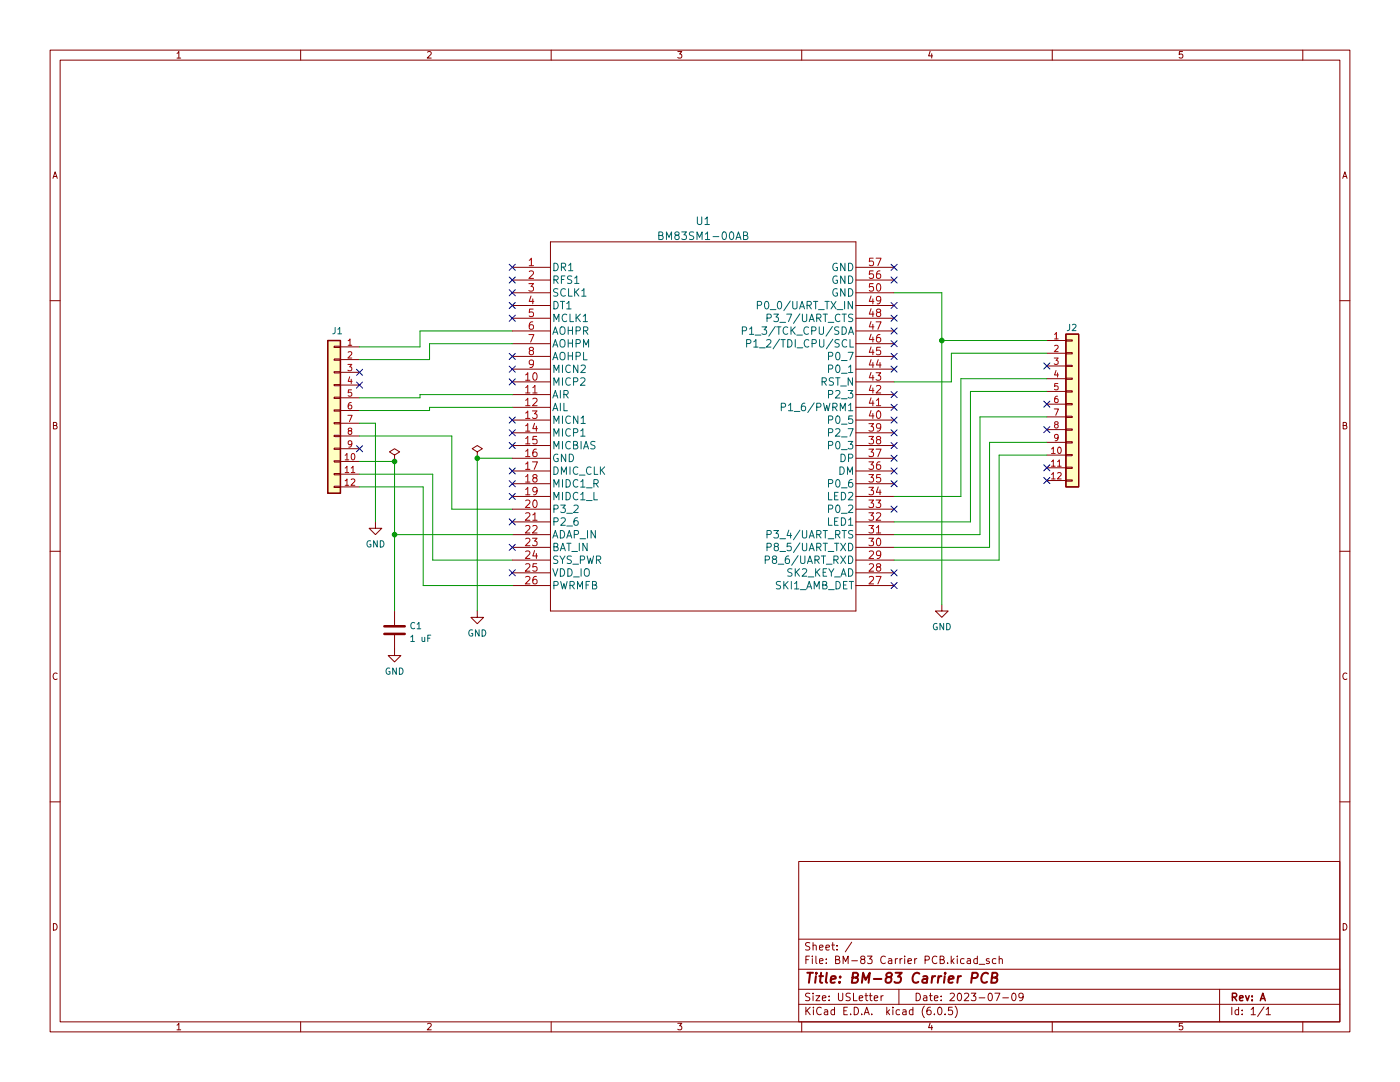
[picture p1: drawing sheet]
<svg xmlns="http://www.w3.org/2000/svg" width="279mm" height="216mm" viewBox="0 0 279 216" stroke-linecap="round" stroke-linejoin="round" font-family="sans-serif">
<g fill="none" stroke="#840000" stroke-width=".2">
<path d="M10 10h259.4v195.9h-259.4zM12 12h255.4v191.9h-255.4zM60 10v2M110 10v2M160 10v2M210 10v2M260 10v2M10 60h2M102.2 53.3h7.7M102.2 55.9h7.7M102.2 58.4h7.7M109.9 48.3h60.9v73.6h-60.9z"/>
<path d="M170.8 53.3h7.6M170.8 55.9h7.6M170.8 58.4h7.6M267.4 60h2M66.7 79.2h1.2v.3h-1.2zM66.7 76.7h1.2v.3h-1.2zM66.7 74.2h1.2v.2h-1.2zM66.7 71.6h1.2v.3h-1.2zM66.7 69.1h1.2v.2h-1.2zM67.9 69.2h3.9M67.9 71.8h3.9M67.9 74.3h3.9"/>
<path d="M67.9 76.8h3.9M67.9 79.4h3.9M102.2 76.2h7.7M102.2 78.7h7.7M102.2 61h7.7M102.2 73.7h7.7M102.2 71.1h7.7M102.2 68.6h7.7M102.2 66h7.7M102.2 63.5h7.7M170.8 76.2h7.6M170.8 78.7h7.6"/>
<path d="M170.8 61h7.6M170.8 73.7h7.6M170.8 71.1h7.6M170.8 68.6h7.6M170.8 66h7.6M170.8 63.5h7.6M208.9 67.9h3.8M208.9 70.5h3.8M208.9 73h3.8M208.9 75.6h3.8M208.9 78.1h3.8M212.7 78h1.3v.2h-1.3z"/>
<path d="M212.7 75.4h1.3v.3h-1.3zM212.7 72.9h1.3v.3h-1.3zM212.7 70.4h1.3v.2h-1.3zM212.7 67.8h1.3v.3h-1.3zM66.7 97h1.2v.3h-1.2zM66.7 94.5h1.2v.2h-1.2zM66.7 91.9h1.2v.3h-1.2zM66.7 89.4h1.2v.3h-1.2zM66.7 86.9h1.2v.2h-1.2zM66.7 84.3h1.2v.3h-1.2zM66.7 81.8h1.2v.2h-1.2zM67.9 92.1h3.9"/>
<path d="M67.9 94.6h3.9M67.9 97.2h3.9M67.9 81.9h3.9M67.9 84.5h3.9M67.9 87h3.9M67.9 89.5h3.9M78.7 90.8l1.1-.6-1.1-.7-1 .7 1 .6v1.3M78.7 92.1h.1M95.2 90.2l1.1-.7-1.1-.6-1 .6 1 .7v1.2M95.2 91.4h.1M102.2 81.3h7.7M102.2 83.8h7.7"/>
<path d="M102.2 86.4h7.7M102.2 88.9h7.7M102.2 91.4h7.7M102.2 94h7.7M102.2 96.5h7.7M102.2 99.1h7.7M170.8 81.3h7.6M170.8 83.8h7.6M170.8 86.4h7.6M170.8 88.9h7.6M170.8 91.4h7.6M170.8 94h7.6"/>
<path d="M170.8 96.5h7.6M170.8 99.1h7.6M208.9 90.8h3.8M208.9 93.3h3.8M208.9 95.9h3.8M208.9 80.6h3.8M208.9 83.2h3.8M208.9 85.7h3.8M208.9 88.3h3.8M212.7 95.8h1.3v.2h-1.3zM212.7 93.2h1.3v.3h-1.3zM212.7 90.7h1.3v.2h-1.3z"/>
<path d="M212.7 88.1h1.3v.3h-1.3zM212.7 85.6h1.3v.3h-1.3zM212.7 83.1h1.3v.2h-1.3zM212.7 80.5h1.3v.3h-1.3zM10 110h2M74.9 104.1v1.3h1.3l-1.3 1.3-1.2-1.3h1.2M102.2 101.6h7.7M102.2 104.1h7.7M102.2 106.7h7.7M102.2 109.2h7.7M102.2 111.8h7.7M102.2 114.3h7.7"/>
<path d="M102.2 116.8h7.7M170.8 101.6h7.6M170.8 104.1h7.6M170.8 106.7h7.6M170.8 109.2h7.6M170.8 111.8h7.6M170.8 114.3h7.6M170.8 116.8h7.6M267.4 110h2M78.7 126.7v4.1h1.3l-1.3 1.3-1.2-1.3h1.2M78.7 121.9v2.8M95.2 121.9v1.3h1.3l-1.3 1.3-1.2-1.3h1.2"/>
<path d="M188 120.7v1.2h1.2l-1.2 1.3-1.3-1.3h1.3M10 160h2M267.4 160h2M159.4 171.9h108v32h-108zM159.4 197.4h108M159.4 193.4h108M159.4 187.4h108M170 188l-1.3 1.9M174.5 199.2l.7-.2-.1-.3h-.4l-.2 .2v.7h.6M175.8 198.7v1M176.3 198.7l-.5 .3M179.4 197.4v3"/>
<path d="M193 191.4h.6l.1 .9M193.7 191.6l-.5 .1-.2 .2 .2 .4 .5-.1M195 191.4l-.4-.1-.3 .3 .2 .6h.5M195 190.8v1.5M195.4 192.4h1.1M197.4 191.4l-.4-.1-.2 .2 .1 .2 .5 .2v.3h-.6M198.5 198.2h1l-.6 1.5M198.8 191.4l-.5-.1-.3 .3 .2 .6h.6M199.4 191.4l.2-.1 .4 .1v.9M199.4 190.8v1.5M200.1 199.1h1.2M202.1 198.2h.2a.8 .8 0 0 1 .5 .7 .8 .8 0 0 1-.5 .8 1 1 0 0 1-.2-1.5z"/>
<path d="M204.2 198.8l-.3 .3-.4-.1-.2-.2 .2-.6h.4l.2 .1a.99 .99 0 0 1-.3 1.4h-.3M243.4 197.4v6.5M60 203.9v2M110 203.9v2M159.4 200.4h108M160 203.9v2M186.5 202.3v.2M187.3 201h.2a.8 .8 0 0 1 .5 .7 .8 .8 0 0 1-.5 .8 1 1 0 0 1-.2-1.5zM188.6 202.3v.2M190 201h-.7v.7l.2-.2 .5 .1 .1 .2-.1 .5-.2 .2-.5-.2M190.6 200.8a1.72 1.72 0 0 1 0 2.2M210 203.9v2"/>
<path d="M252.3 200.9l-1.3 1.9M252.7 201.4l.4-.4v1.5M252.7 202.5h.8M260 203.9v2"/>
</g>
<path d="M193.9 195.2l1-.1a.52 .52 0 0 0 .3-.5 .52 .52 0 0 0-.4-.5h-.7l-.3 2M197.2 194.3a.88 .88 0 0 0-1 0 .88 .88 0 0 0-.4 .9 .69 .69 0 0 0 .3 .8 .69 .69 0 0 0 .9-.1M197.9 195.1h.7l.3-.2a.45 .45 0 0 0-.2-.8h-.6l-.3 2 1-.1a.51 .51 0 0 0 .2-.5 .51 .51 0 0 0-.4-.4" fill="none" stroke="#840000" stroke-width=".4"/>
<g fill="none" stroke="#006464" stroke-width=".2">
<path d="M131.5 47l.7-.1 .1-.3-.2-.3h-.6v1.5h.6l.3-.3a.4 .4 0 0 0-.4-.5M148.4 47l.7-.1 .1-.3-.2-.3h-.6v1.5h.6l.3-.3a.4 .4 0 0 0-.4-.5M148.1 66l.8-.1 .1-.2-.1-.3-.2-.2h-.6v1.5M149 68.5h.7l.2-.2-.1-.4-.2-.1h-.6v1.5M149.6 65.6l.4-.4v1.5M149.6 66.7h.8M150.4 68.2l.5-.4v1.5M150.4 69.3h.9M151.1 60.9h.8l.1-.3-.1-.3-.2-.2h-.6v1.5M153.1 63.5l.7-.1 .1-.2v-.4l-.3-.1h-.5v1.5M155.9 81.2h.7l.2-.2-.1-.4-.2-.1h-.6v1.5M152.7 111.7h.7l.2-.3-.1-.3-.2-.2h-.6v1.5"/>
<path d="M153.1 109.2l.7-.1 .1-.2v-.4l-.3-.1h-.5v1.5M153.1 106.6h.7l.1-.2v-.4l-.3-.1h-.5v1.5"/>
</g>
<g fill="#ffffc2" stroke="#ffffc2" stroke-width=".2">
<path d="M65.4 67.9h2.5v30.5h-2.5z"/>
<path d="M212.7 66.7h2.6v30.5h-2.6z"/>
</g>
<path d="M65.4 67.9h2.5v30.5h-2.5zM212.7 66.7h2.6v30.5h-2.6z" fill="none" stroke="#840000" stroke-width=".25"/>
<path d="M76.7 126.5h4.1M76.7 125h4.1" fill="none" stroke="#840000" stroke-width=".51"/>
<g fill="none" stroke="#009600" stroke-width=".2">
<path d="M178.4 58.4h9.6v62.3M102.2 78.7h-18.4v.7h-12M102.2 68.6h-16.5v3.2h-13.9M102.2 66h-18.4v3.2h-12M188 67.9h20.9M208.9 70.5h-19v5.7h-11.5M208.9 75.6h-17.1v23.5h-13.4M208.9 78.1h-15.2v26h-15.3M71.8 97.2h12.7v19.6h17.7M71.8 87h18.4v14.6h12M71.8 84.5h3.1v19.6M71.8 94.6h14.6v17.2h15.8"/>
<path d="M71.8 92.1h6.9v29.8M102.2 91.4h-7v30.5M102.2 81.3h-16.5v.6h-13.9M208.9 90.8h-9.5v21h-21M208.9 83.2h-13.3v23.5h-17.2M208.9 88.3h-11.4v20.9h-19.1M78.7 106.7h23.5"/>
</g>
<g fill="none" stroke="#000084" stroke-width=".2">
<path d="M101.6 52.7l1.2 1.2M101.6 55.3l1.2 1.2M101.6 57.8l1.2 1.2M102.8 52.7l-1.2 1.2M102.8 55.3l-1.2 1.2M102.8 57.8l-1.2 1.2M177.8 52.7l1.2 1.2M177.8 55.3l1.2 1.2M179 52.7l-1.2 1.2M179 55.3l-1.2 1.2M71.1 73.7l1.3 1.2M71.1 76.2l1.3 1.2"/>
<path d="M72.4 73.7l-1.3 1.2M72.4 76.2l-1.3 1.2M101.6 60.4l1.2 1.2M101.6 70.5l1.2 1.2M101.6 73.1l1.2 1.2M101.6 75.6l1.2 1.2M101.6 62.9l1.2 1.2M102.8 60.4l-1.2 1.2M102.8 70.5l-1.2 1.2M102.8 73.1l-1.2 1.2M102.8 75.6l-1.2 1.2M102.8 62.9l-1.2 1.2"/>
<path d="M177.8 73.1l1.2 1.2M177.8 78.1l1.2 1.2M177.8 65.4l1.2 1.2M177.8 68l1.2 1.2M177.8 70.5l1.2 1.2M177.8 60.4l1.2 1.2M177.8 62.9l1.2 1.2M179 73.1l-1.2 1.2M179 78.1l-1.2 1.2M179 65.4l-1.2 1.2M179 68l-1.2 1.2M179 70.5l-1.2 1.2"/>
<path d="M179 60.4l-1.2 1.2M179 62.9l-1.2 1.2M208.3 72.4l1.2 1.2M209.5 72.4l-1.2 1.2M71.1 88.9l1.3 1.2M72.4 88.9l-1.3 1.2M101.6 93.4l1.2 1.2M101.6 88.3l1.2 1.2M101.6 83.2l1.2 1.2M101.6 85.8l1.2 1.2M101.6 95.9l1.2 1.2M101.6 98.5l1.2 1.2"/>
<path d="M102.8 93.4l-1.2 1.2M102.8 88.3l-1.2 1.2M102.8 83.2l-1.2 1.2M102.8 85.8l-1.2 1.2M102.8 95.9l-1.2 1.2M102.8 98.5l-1.2 1.2M177.8 88.3l1.2 1.2M177.8 90.8l1.2 1.2M177.8 93.4l1.2 1.2M177.8 83.2l1.2 1.2M177.8 85.8l1.2 1.2M177.8 80.7l1.2 1.2"/>
<path d="M177.8 95.9l1.2 1.2M179 88.3l-1.2 1.2M179 90.8l-1.2 1.2M179 93.4l-1.2 1.2M179 83.2l-1.2 1.2M179 85.8l-1.2 1.2M179 80.7l-1.2 1.2M179 95.9l-1.2 1.2M208.3 95.3l1.2 1.2M208.3 85.1l1.2 1.2M208.3 80l1.2 1.3M208.3 92.7l1.2 1.3"/>
<path d="M209.5 95.3l-1.2 1.2M209.5 85.1l-1.2 1.2M209.5 80l-1.2 1.3M209.5 92.7l-1.2 1.3M101.6 103.5l1.2 1.2M101.6 108.6l1.2 1.2M101.6 113.7l1.2 1.2M102.8 103.5l-1.2 1.2M102.8 108.6l-1.2 1.2M102.8 113.7l-1.2 1.2M177.8 116.2l1.2 1.2M177.8 101l1.2 1.2"/>
<path d="M177.8 113.7l1.2 1.2M179 116.2l-1.2 1.2M179 101l-1.2 1.2M179 113.7l-1.2 1.2"/>
</g>
<g fill="#009600" stroke="#009600" stroke-width=".2">
<circle cx="95.2" cy="91.4" r=".46"/>
<circle cx="78.7" cy="106.7" r=".46"/>
<circle cx="78.7" cy="92.1" r=".46"/>
<circle cx="188" cy="67.9" r=".46"/>
</g>
<text font-size="2.8" fill="#840000" x="160.4" y="196.2">Title: BM-83 Carrier PCB</text>
<g font-size="2.1" fill="#006464">
<text x="132.3" y="47.9">BM83SM1-00AB</text>
<text x="139" y="44.9">U1</text>
<text x="110.1" y="54.1">DR1</text>
<text x="110.1" y="56.6">RFS1</text>
<text x="110.1" y="59.2">SCLK1</text>
<text x="165.9" y="59.2">GND</text>
<text x="165.9" y="56.6">GND</text>
<text x="165.9" y="54.1">GND</text>
<text x="110.1" y="61.7">DT1</text>
<text x="110.1" y="64.2">MCLK1</text>
<text x="152.2" y="61.7">P0_0/UART_TX_IN</text>
<text x="154" y="64.2">P3_7/UART_CTS</text>
<text x="110.1" y="66.8">AOHPR</text>
<text x="110.1" y="69.3">AOHPM</text>
<text x="110.1" y="71.9">AOHPL</text>
<text x="150.3" y="66.8">P1_3/TCK_CPU/SDA</text>
<text x="151.4" y="69.3">P1_2/TDI_CPU/SCL</text>
<text x="165.7" y="71.9">P0_7</text>
<text x="110.1" y="76.9">MICP2</text>
<text x="110.1" y="74.4">MICN2</text>
<text x="163.7" y="76.9">RST_N</text>
<text x="165.7" y="74.4">P0_1</text>
<text x="110.1" y="79.5">AIR</text>
<text x="110.1" y="82">AIL</text>
<text x="157.3" y="82">P1_6/PWRM1</text>
<text x="165.7" y="79.5">P2_3</text>
<text x="110.1" y="84.6">MICN1</text>
<text x="110.1" y="87.1">MICP1</text>
<text x="110.1" y="89.6">MICBIAS</text>
<text x="165.7" y="89.6">P0_3</text>
<text x="165.7" y="87.1">P2_7</text>
<text x="165.7" y="84.6">P0_5</text>
<text x="110.1" y="92.2">GND</text>
<text x="110.1" y="94.7">DMIC_CLK</text>
<text x="167.3" y="94.7">DM</text>
<text x="167.7" y="92.2">DP</text>
<text x="110.1" y="97.3">MIDC1_R</text>
<text x="110.1" y="99.8">MIDC1_L</text>
<text x="165.2" y="99.8">LED2</text>
<text x="165.7" y="97.3">P0_6</text>
<text x="110.1" y="102.3">P3_2</text>
<text x="110.1" y="104.9">P2_6</text>
<text x="110.1" y="107.4">ADAP_IN</text>
<text x="154" y="107.4">P3_4/UART_RTS</text>
<text x="165.2" y="104.9">LED1</text>
<text x="165.7" y="102.3">P0_2</text>
<text x="110.1" y="110">BAT_IN</text>
<text x="110.1" y="112.5">SYS_PWR</text>
<text x="153.7" y="112.5">P8_6/UART_RXD</text>
<text x="154" y="110">P8_5/UART_TXD</text>
<text x="110.1" y="115">VDD_IO</text>
<text x="110.1" y="117.6">PWRMFB</text>
<text x="154.7" y="117.6">SKI1_AMB_DET</text>
<text x="156.9" y="115">SK2_KEY_AD</text>
</g>
<g font-size="2.1" fill="#a90000">
<text x="105.5" y="53.1">1</text>
<text x="173.5" y="53.1">57</text>
<text x="105.5" y="55.6">2</text>
<text x="105.5" y="58.2">3</text>
<text x="173.5" y="58.2">50</text>
<text x="173.5" y="55.6">56</text>
<text x="105.5" y="60.7">4</text>
<text x="105.5" y="63.2">5</text>
<text x="105.5" y="65.8">6</text>
<text x="173.5" y="65.8">47</text>
<text x="173.5" y="63.2">48</text>
<text x="173.5" y="60.7">49</text>
<text x="105.5" y="68.3">7</text>
<text x="105.5" y="70.9">8</text>
<text x="173.5" y="70.9">45</text>
<text x="173.5" y="68.3">46</text>
<text x="104.9" y="75.9">10</text>
<text x="105.5" y="73.4">9</text>
<text x="173.5" y="75.9">43</text>
<text x="173.5" y="73.4">44</text>
<text x="104.9" y="78.5">11</text>
<text x="104.9" y="81">12</text>
<text x="104.9" y="83.6">13</text>
<text x="173.5" y="83.6">40</text>
<text x="173.5" y="81">41</text>
<text x="173.5" y="78.5">42</text>
<text x="104.9" y="86.1">14</text>
<text x="104.9" y="88.6">15</text>
<text x="173.5" y="88.6">38</text>
<text x="173.5" y="86.1">39</text>
<text x="104.9" y="91.2">16</text>
<text x="104.9" y="93.7">17</text>
<text x="173.5" y="93.7">36</text>
<text x="173.5" y="91.2">37</text>
<text x="104.9" y="96.3">18</text>
<text x="104.9" y="98.8">19</text>
<text x="104.9" y="101.3">20</text>
<text x="173.5" y="101.3">33</text>
<text x="173.5" y="98.8">34</text>
<text x="173.5" y="96.3">35</text>
<text x="104.9" y="103.9">21</text>
<text x="104.9" y="106.4">22</text>
<text x="173.5" y="106.4">31</text>
<text x="173.5" y="103.9">32</text>
<text x="104.9" y="109">23</text>
<text x="104.9" y="111.5">24</text>
<text x="173.5" y="111.5">29</text>
<text x="173.5" y="109">30</text>
<text x="104.9" y="114">25</text>
<text x="104.9" y="116.6">26</text>
<text x="173.5" y="116.6">27</text>
<text x="173.5" y="114">28</text>
</g>
<g font-size="2.1" fill="#840000">
<text x="160.4" y="189.7">Sheet: /</text>
<text x="160.4" y="192.4">File: BM-83 Carrier PCB.kicad_sch</text>
<text x="160.4" y="202.5">KiCad E.D.A. kicad (6.0.5)</text>
<text x="160.4" y="199.7">Size: USLetter</text>
<text x="182.4" y="199.7">Date: 2023-07-09</text>
<text x="245.4" y="199.7">Rev: A</text>
<text x="245.4" y="202.5">Id: 1/1</text>
</g>
<g font-size="1.8" fill="#840000">
<text x="35" y="11.6">1</text>
<text x="85" y="11.6">2</text>
<text x="135" y="11.6">3</text>
<text x="185" y="11.6">4</text>
<text x="235" y="11.6">5</text>
<text x="10.3" y="35.6">A</text>
<text x="267.7" y="35.6">A</text>
<text x="10.3" y="85.7">B</text>
<text x="267.7" y="85.7">B</text>
<text x="10.3" y="135.6">C</text>
<text x="267.7" y="135.6">C</text>
<text x="10.3" y="185.7">D</text>
<text x="267.7" y="185.7">D</text>
<text x="35" y="205.6">1</text>
<text x="85" y="205.6">2</text>
<text x="135" y="205.6">3</text>
<text x="185" y="205.6">4</text>
<text x="235" y="205.6">5</text>
</g>
<g font-size="1.8" fill="#006464">
<text x="66.3" y="66.7">J1</text>
<text x="212.9" y="66">J2</text>
<text x="73" y="109.2">GND</text>
<text x="81.8" y="125.5">C1</text>
<text x="186" y="125.7">GND</text>
<text x="82.1" y="128.1">1 uF</text>
<text x="93.3" y="127">GND</text>
<text x="76.8" y="134.6">GND</text>
</g>
<g font-size="1.8" fill="#a90000">
<text x="69.4" y="69">1</text>
<text x="69.4" y="71.5">2</text>
<text x="210.3" y="67.7">1</text>
<text x="210.3" y="70.2">2</text>
<text x="69.4" y="74">3</text>
<text x="69.4" y="76.6">4</text>
<text x="210.3" y="72.8">3</text>
<text x="210.3" y="75.3">4</text>
<text x="210.3" y="77.9">5</text>
<text x="69.4" y="79.1">5</text>
<text x="69.4" y="81.7">6</text>
<text x="210.3" y="80.4">6</text>
<text x="210.3" y="82.9">7</text>
<text x="69.4" y="84.2">7</text>
<text x="69.4" y="86.7">8</text>
<text x="69.4" y="89.3">9</text>
<text x="210.3" y="85.5">8</text>
<text x="210.3" y="88">9</text>
<text x="68.9" y="91.8">10</text>
<text x="68.9" y="94.4">11</text>
<text x="209.8" y="90.6">10</text>
<text x="209.8" y="93.1">11</text>
<text x="209.8" y="95.6">12</text>
<text x="68.9" y="96.9">12</text>
</g>
</svg>
